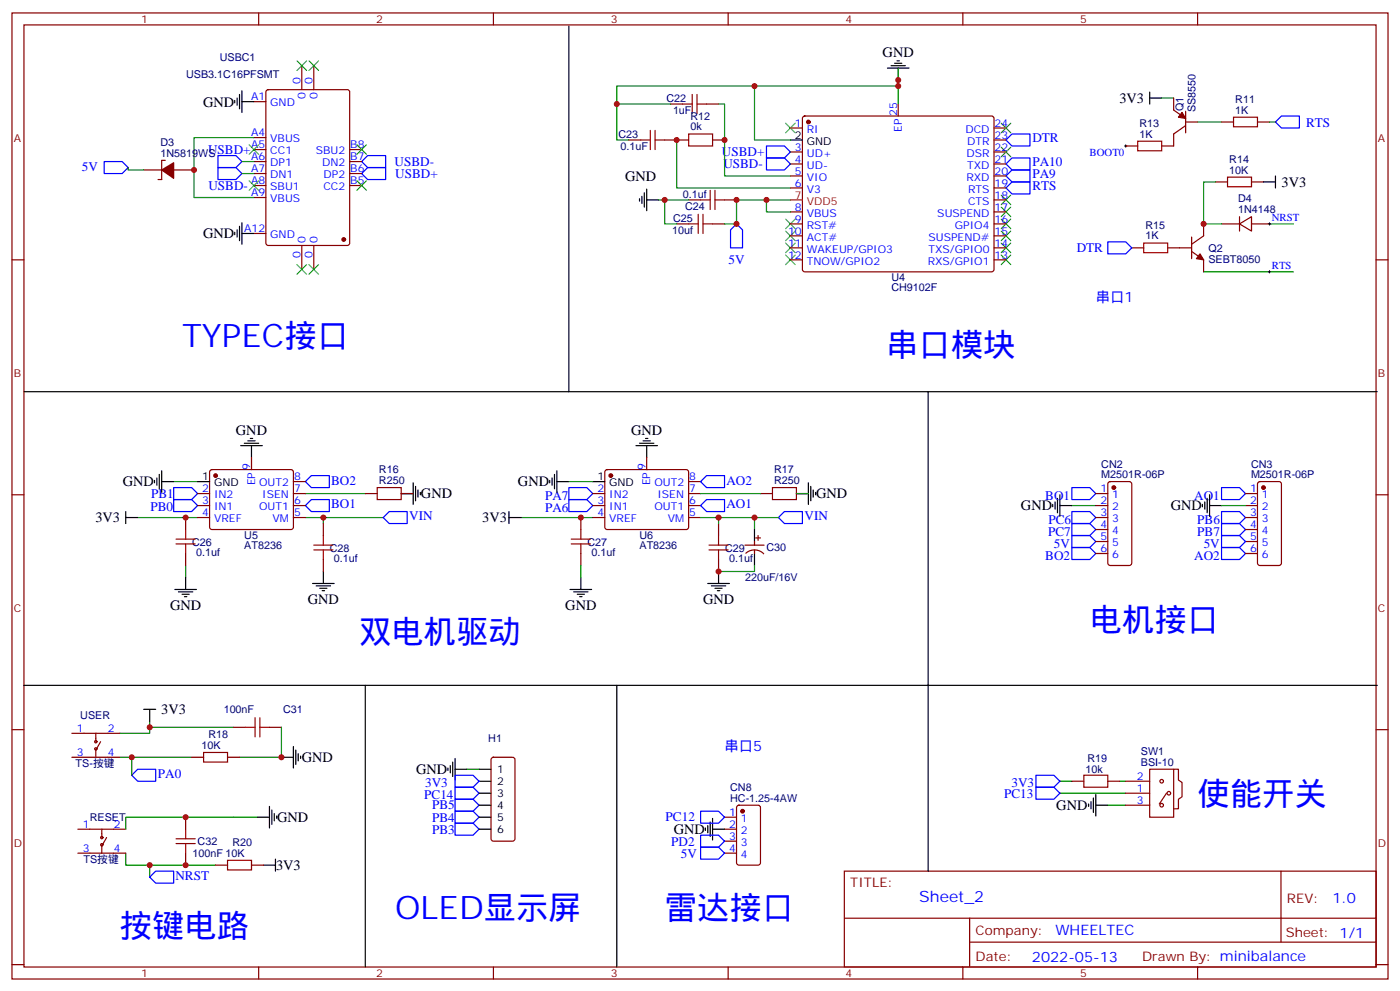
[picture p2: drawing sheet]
<svg xmlns="http://www.w3.org/2000/svg" width="412mm" height="292mm" viewBox="0 0 412 292" stroke-linecap="round" stroke-linejoin="round" font-family="sans-serif">
<g fill="none" stroke="#870000" stroke-width=".35">
<path d="M3.5 3.8h405.4v284.3h-405.4zM7.1 7.3h398.2v277.3h-398.2zM76.2 3.8v3.5M88.9 19.3v7.1M92.4 19.3v7.1M145.3 3.8v3.5M214.5 3.8v3.5M283.6 3.8v3.5M352.8 3.8v3.5M74.8 29.9h3.5M78.6 26.6l.4-.2h23.3l.7 .4v44.7l-.5 .7h-23.5l-.6-.4-.1-44.7zM197.6 30.6h3.5"/>
<path d="M208.1 30.6h3.6M232.8 37.7h3.6M236.6 34.4l.5-.3h55l.5 .3 .2 .5v44.4l-.2 .5-.5 .2h-55l-.5-.2-.2-.5v-44.4zM264.6 30.6v3.5M292.8 37.7h3.5M345.7 28.9v3.5l3.5 2.5M349.2 37l-3.5 2.4v3.6h-3.5M349.2 35.9h3.6M349.2 32.7v6.4M359.8 35.9h3.6M370.4 35.9h3.5M42.3 50h5.3"/>
<path d="M48.7 47.2h-1.1v5.6h-1M51.2 50h5.2M74.8 54.6h3.5M74.8 51.1h3.5M74.8 47.6h3.5M74.8 44h3.5M74.8 40.5h3.5M74.8 58.1h3.5M103 54.6h3.5M103 51.1h3.5M103 47.6h3.5M103 44h3.5"/>
<path d="M185.2 41.2h3.5M195.8 41.2h7M202.8 58.8h3.6M209.9 41.2h3.5M213.4 58.8h3.6M232.8 44.7h3.6M232.8 48.3h3.6M232.8 51.8h3.6M232.8 55.3h3.6M292.8 44.7h3.5M292.8 48.3h3.5M292.8 51.8h3.5"/>
<path d="M292.8 55.3h3.5M292.8 58.8h3.5M292.8 41.2h3.5M331.6 43h3.5M358.1 53.6h3.5M368.7 53.6h3.5M3.5 76.5h3.6M74.8 68.7h3.5M88.9 72.2v7.1M92.4 72.2v7.1M199.3 65.9h3.5M209.9 65.9h3.5"/>
<path d="M232.8 76.5h3.6M232.8 73h3.6M232.8 65.9h3.6M232.8 62.4h3.6M232.8 69.4h3.6M292.8 76.5h3.5M292.8 73h3.5M292.8 65.9h3.5M292.8 62.4h3.5M292.8 69.4h3.5M333.4 73h3.5M344 73h7"/>
<path d="M351 74l3.5 2.5v3.5M351 69.8v6.3M354.5 65.9v3.5l-3.5 2.5M359.8 65.9h5.3M365.1 65.9l3.6-2.1v4.2zM365.1 63.8v4.2M368.7 65.9h5.2M405.3 76.5h3.6M62 138.4l.4-.2h23.3l.5 .2 .2 .5v16.5l-.7 .5-23.5-.1-.5-.6v-16.3zM74.1 134.7v3.5M178.4 138.4l.5-.2h23.2l.5 .2 .2 .5v16.5l-.7 .5-23.5-.1-.4-.6v-16.3zM190.5 134.7v3.5"/>
<path d="M3.5 145.6h3.6M54.7 152.3v3.6M58.2 145.3h3.5M58.2 148.8h3.5M58.2 152.3h3.5M86.4 145.3h3.6M86.4 148.8h3.6M86.4 152.3h3.6M86.4 141.7h3.6M95.2 154.1v3.5M107.6 145.3h3.5M118.2 145.3h3.5"/>
<path d="M171.1 152.3v3.6M174.6 145.3h3.6M174.6 148.8h3.6M174.6 152.3h3.6M202.8 145.3h3.6M202.8 148.8h3.6M202.8 152.3h3.6M202.8 141.7h3.6M211.7 154.1v3.5M222.2 159.4v1M222.6 158.3h1.4M223.3 157.6v1.4"/>
<path d="M224 145.3h3.5M234.6 145.3h3.5M322.8 145.3h3.5M322.8 148.8h3.5M322.8 152.3h3.5M322.8 155.9h3.5M322.8 159.4h3.5M326.6 142l.4-.3h5.7l.6 .5 .1 23.5-.5 .7h-5.9l-.6-.4-.1-23.5zM366.9 145.3h3.5M366.9 148.8h3.5M366.9 152.3h3.5M366.9 155.9h3.5"/>
<path d="M366.9 159.4h3.5M370.7 142l.4-.3h5.7l.6 .5 .1 23.5-.5 .7h-5.9l-.6-.4-.1-23.5zM405.3 145.6h3.6M54.7 162.9v3.5M95.2 164.7v3.5M171.1 162.9v3.5M211.7 164.7v3.5M219.4 160.4h5.7M219.7 162.8a3.8 3.8 0 0 1 5.3 .2M222.2 161.9v1M322.8 162.9h3.5M366.9 162.9h3.5"/>
<path d="M3.5 214.8h3.6M21.2 215.8h14.1M28.2 215.8v2.5M29.6 218.3l-1.4 2.5M68.8 214.1h3.5M79.4 214.1h3.5M405.3 214.8h3.6M21.2 222.9h14.1M28.2 220.4v2.5M56.4 222.9h3.6M67 222.9h3.6M144.9 223.1l.4-.2h5.7l.6 .4 .1 23.6-.5 .6-5.9 .1-.6-.5-.1-23.5z"/>
<path d="M217.2 237.2l.5-.2h5.6l.7 .4v16.5l-.4 .7h-5.9l-.7-.4v-16.5zM315.7 229.9h3.6M326.3 229.9h3.5M331.6 237h7.1M331.6 229.9h7.1M331.6 233.5h7.1M338.7 226.4h7v14.1h-7zM343.6 233.5l-2.1 3.1M345.7 226.4h1.4v3.2l1.1 .7v4.2l-1.1 .7v2.9h-1.4M22.9 244.1h14.1M22.9 251.1h14.1M30 244.1v2.4"/>
<path d="M30 248.6v2.5M31.4 246.5l-1.4 2.5M54.7 240.5v3.6M54.7 251.1v3.5M63.5 254.6h3.5M74.1 254.6h3.5M213.4 244.1h3.6M213.4 251.1h3.6M213.4 240.5h3.6M213.4 247.6h3.6M248.7 256.4h156.6v28.2h-156.6zM377.3 256.4v20.9"/>
<path d="M248.7 270.2h156.5M285.6 277.3h119.6M285.6 270.2v14.2M3.5 283.9h3.6M76.2 284.6v3.5M145.3 284.6v3.5M214.5 284.6v3.5M283.6 284.6v3.5M352.8 284.6v3.5M405.3 283.9h3.6"/>
<circle cx="28.2" cy="218.3" r=".35"/>
<circle cx="28.2" cy="220.4" r=".35"/>
<circle cx="342.2" cy="229.9" r=".53"/>
<circle cx="342.2" cy="237" r=".53"/>
<circle cx="344.3" cy="233.5" r=".53"/>
<circle cx="30" cy="248.6" r=".35"/>
<circle cx="30" cy="246.5" r=".35"/>
</g>
<g fill="none" stroke="#00f" stroke-width=".35">
<path d="M298.1 39.4h5.3v3.6h-5.3l-1.8-1.8zM377.5 34.1h5.3v3.6h-5.3l-1.8-1.8zM30.7 47.6h5.3l1.7 1.7-1.7 1.8h-5.3zM64.2 49.3h5.3l1.8 1.8-1.8 1.7h-5.3zM64.2 45.8h5.3l1.8 1.8-1.8 1.7h-5.3zM106.5 47.6l1.8-1.8h5.3v3.5h-5.3zM106.5 51.1l1.8-1.8h5.3v3.5h-5.3zM225.8 46.5h5.3l1.7 1.8-1.7 1.7h-5.3zM225.8 43h5.3l1.7 1.7-1.7 1.8h-5.3zM296.3 55.3l1.8-1.7h5.3v3.5h-5.3zM298.1 50h5.3v3.6h-5.3l-1.8-1.8zM298.1 46.5h5.3v3.5h-5.3l-1.8-1.7z"/>
<path d="M217 65.9l1.7 1.8v5.3h-3.5v-5.3zM326.3 71.2h5.3l1.8 1.8-1.8 1.7h-5.3zM51.2 147h5.2l1.8 1.8-1.8 1.8h-5.2zM51.2 143.5h5.2l1.8 1.8-1.8 1.7h-5.2zM90 141.7l1.7-1.7h5.3v3.5h-5.3zM90 148.8l1.7-1.8h5.3v3.6h-5.3zM112.9 152.3l1.8-1.7h5.2v3.5h-5.2zM167.6 143.5h5.3l1.7 1.8-1.7 1.7h-5.3zM167.6 147h5.3l1.7 1.8-1.7 1.8h-5.3zM206.4 148.8l1.7-1.8h5.3v3.6h-5.3zM206.4 141.7l1.7-1.7h5.3v3.5h-5.3zM229.3 152.3l1.8-1.7h5.3v3.5h-5.3z"/>
<path d="M315.7 154.1h5.3l1.8 1.8-1.8 1.7h-5.3zM315.7 150.6h5.3l1.8 1.7-1.8 1.8h-5.3zM315.7 157.6h5.3l1.8 1.8-1.8 1.7h-5.3zM315.7 143.5h5.3l1.8 1.8-1.8 1.7h-5.3zM359.8 143.5h5.3l1.8 1.8-1.8 1.7h-5.3zM359.8 150.6h5.3l1.8 1.7-1.8 1.8h-5.3zM359.8 154.1h5.3l1.8 1.8-1.8 1.7h-5.3zM359.8 157.6h5.3l1.8 1.8-1.8 1.7h-5.3zM315.7 161.1h5.3l1.8 1.8-1.8 1.8h-5.3zM359.8 161.1h5.3l1.8 1.8-1.8 1.8h-5.3zM38.8 228.2l1.8-1.8h5.3v3.5h-5.3zM134.1 235.2h5.2l1.8 1.8-1.8 1.8h-5.2z"/>
<path d="M134.1 238.8h5.2l1.8 1.7-1.8 1.8h-5.2zM134.1 231.7h5.2l1.8 1.8-1.8 1.7h-5.2zM134.1 228.2h5.2l1.8 1.7-1.8 1.8h-5.2zM206.4 238.8h5.3l1.7 1.7-1.7 1.8h-5.3zM305.2 231.7h5.2l1.8 1.8-1.8 1.7h-5.2zM305.2 228.2h5.2l1.8 1.7-1.8 1.8h-5.2zM45.9 256.4h5.3v3.5h-5.3l-1.8-1.7zM134.1 242.3h5.2l1.8 1.8-1.8 1.7h-5.2zM206.4 249.3h5.3l1.7 1.8-1.7 1.8h-5.3zM206.4 245.8h5.3l1.7 1.8-1.7 1.7h-5.3z"/>
</g>
<g fill="#870000" stroke="#870000" stroke-width=".35">
<path d="M47.6 50l3.6-2.1v4.6z"/>
<path d="M353.5 74.7l1 1.8-2.1-.4z"/>
<path d="M348.2 33.1l1 1.8-2.1-.4z"/>
<circle cx="101.2" cy="70.5" r=".53"/>
<circle cx="238.1" cy="35.9" r=".53"/>
<circle cx="179.9" cy="140" r=".53"/>
<circle cx="63.5" cy="140" r=".53"/>
<circle cx="372.2" cy="143.5" r=".53"/>
<circle cx="328.1" cy="143.5" r=".53"/>
<circle cx="218.7" cy="238.8" r=".53"/>
</g>
<g fill="none" stroke="#3c3" stroke-width=".35">
<path d="M87.5 17.9l2.8 2.8M90.3 17.9l-2.8 2.8M91 17.9l2.8 2.8M93.8 17.9l-2.8 2.8M231.4 36.3l2.8 2.8M234.2 36.3l-2.8 2.8M294.9 36.3l2.8 2.8M297.7 36.3l-2.8 2.8M73.4 42.6l2.8 2.8M73.4 53.2l2.8 2.8M76.2 42.6l-2.8 2.8M76.2 53.2l-2.8 2.8"/>
<path d="M105.1 53.2l2.8 2.8M105.1 42.6l2.8 2.8M107.9 53.2l-2.8 2.8M107.9 42.6l-2.8 2.8M294.9 57.4l2.8 2.9M294.9 43.3l2.8 2.8M297.7 57.4l-2.8 2.9M297.7 43.3l-2.8 2.8M87.5 77.9l2.8 2.8M90.3 77.9l-2.8 2.8M91 77.9l2.8 2.8M93.8 77.9l-2.8 2.8"/>
<path d="M231.4 75.1l2.8 2.8M231.4 71.5l2.8 2.9M231.4 68l2.8 2.8M231.4 64.5l2.8 2.8M234.2 75.1l-2.8 2.8M234.2 71.5l-2.8 2.9M234.2 68l-2.8 2.8M234.2 64.5l-2.8 2.8M294.9 75.1l2.8 2.8M294.9 71.5l2.8 2.9M294.9 68l2.8 2.8M294.9 64.5l2.8 2.8"/>
<path d="M294.9 61l2.8 2.8M297.7 75.1l-2.8 2.8M297.7 71.5l-2.8 2.9M297.7 68l-2.8 2.8M297.7 64.5l-2.8 2.8M297.7 61l-2.8 2.8"/>
</g>
<g fill="none" stroke="#000" stroke-width=".35">
<path d="M167.6 7.7v107.6h-160.5M262.5 19.3h4.2M263.5 18.6h2.1M264.2 17.9h.7M69.1 29.6v.7M69.8 28.9v2.1M70.6 27.8v4.2M71.3 26.7v6.4M71.3 29.9h3.5M261.4 20h6.4M264.6 20v3.6M338.7 28.9h3.5"/>
<path d="M338.7 27.1v3.5M188.4 58.5v.7M189.1 57.8v2.1M189.8 56.7v4.3M190.5 58.8h3.5M190.5 55.7v6.3M232.8 41.2h3.6M372.2 53.6h3.5M375.7 51.8v3.5M69.1 68.4v.7M69.8 67.7v2.1M70.6 66.6v4.2"/>
<path d="M71.3 68.7h3.5M71.3 65.5v6.4M167.6 115.3h238.1M273.4 115.3v86.4h-266.3M46.9 139.6v4.3M47.6 138.6v6.3M70.9 131.2h6.4M72 130.5h4.2M73 129.8h2.1M73.7 129h.7M74.1 131.2v3.5M163.3 139.6v4.3"/>
<path d="M164 138.6v6.3M187.3 131.2h6.4M188.4 130.5h4.2M189.4 129.8h2.2M190.1 129h.8M190.5 131.2v3.5M37 152.3h3.6M37 150.6v3.5M45.5 141.4v.7M46.2 140.7v2.1M47.6 141.7h3.6M58.2 141.7h3.5"/>
<path d="M118.2 145.3h3.5M121.7 142.1v6.3M122.4 143.2v4.2M123.1 144.2v2.1M123.8 144.9v.7M149.9 152.3h3.6M149.9 150.6v3.5M161.9 141.4v.7M162.6 140.7v2.1M164 141.7h3.6M174.6 141.7h3.6M222.2 155.9v3.5"/>
<path d="M234.6 145.3h3.5M238.1 142.1v6.3M238.8 143.2v4.2M239.5 144.2v2.1M240.2 144.9v.7M310.1 148.4v.8M310.8 147.7v2.2M311.5 146.7v4.2M312.2 148.8h3.5M312.2 145.6v6.4M354.2 148.4v.8M354.9 147.7v2.2"/>
<path d="M355.6 146.7v4.2M356.3 148.8h3.5M356.3 145.6v6.4M51.5 173.5h6.4M52.6 174.2h4.2M53.6 174.9h2.1M54.3 175.6h.7M54.7 170v3.5M92.1 171.7h6.3M93.1 172.4h4.3M94.2 173.1h2.1M94.9 173.8h.7"/>
<path d="M95.2 168.2v3.5M167.9 173.5h6.4M169 174.2h4.2M170 174.9h2.2M170.7 175.6h.7M171.1 170v3.5M208.5 171.7h6.3M209.5 172.4h4.3M210.6 173.1h2.1M211.3 173.8h.7M211.7 168.2v3.5M222.2 162.9v3.5"/>
<path d="M42.3 208.8h3.6M44.1 208.8v3.5M86.4 219.7v6.4M107.6 201.7v82.9M181.7 201.7v82.9M405.7 201.7h-132.3v54.7M79.4 237.3v6.4M80.1 238.4v4.2M80.8 239.5v2.1M82.9 222.9h3.5M87.1 220.8v4.2M87.8 221.8v2.1"/>
<path d="M88.5 222.5v.7M131.9 226.1v.7M132.6 225.4v2.1M133.3 224.3v4.2M134.1 226.4h3.5M134.1 223.2v6.4M141.1 237h3.5M141.1 226.4h3.5M141.1 229.9h3.5M141.1 233.5h3.5M320.7 236.6v.7M321.4 235.9v2.2"/>
<path d="M322.1 234.9v4.2M322.8 237h3.5M322.8 233.8v6.4M75.8 240.5h3.6M77.6 254.6h3.5M81.1 252.9v3.5M81.5 240.2v.7M141.1 240.5h3.5M141.1 244.1h3.5M207.8 243.7v.7M208.5 243v2.1M209.2 241.9v4.3"/>
<path d="M209.9 244.1h3.5M209.9 240.9v6.3"/>
</g>
<g fill="none" stroke="#008700" stroke-width=".35">
<path d="M197.6 30.6h-15.9v10.6h3.5M211.7 30.6h1.7v21.2h19.4M222.2 25.3h-40.5v5.3M264.6 20v5.3h-42.4v15.9h10.6M264.6 25.3v5.3M342.2 28.9h3.5M352.8 35.9h7M373.9 35.9h1.8M37.7 49.3v.7h4.6M56.4 50h.7M71.3 47.6h3.5M71.3 51.1h3.5"/>
<path d="M74.8 40.5h-17.7v17.6h17.7M194 58.8h8.8M195.8 58.8v7.1h3.5M199.3 41.2v14.1h33.5M225.8 58.8v3.6h7M232.8 58.8h-15.8v7.1h-3.6M358.1 53.6h-3.6v12.3h5.3M373.9 65.9h7.1M354.5 80h26.5M40.6 152.3h17.6M51.2 141.7h7M90 152.3h22.9"/>
<path d="M90 145.3h17.6M95.2 152.3v1.8M118.2 145.3h3.5M153.5 152.3h21.1M167.6 141.7h7M206.4 152.3h22.9M206.4 145.3h17.6M211.7 152.3v1.8M222.2 152.3v3.6M234.6 145.3h3.5M315.7 148.8h7.1M359.8 148.8h7.1"/>
<path d="M54.7 166.4v3.6M171.1 166.4v3.6M222.2 166.4v1.8h-10.5M44.1 212.3v3.5h-8.8M44.1 214.1h24.7M82.9 214.1v8.8h-12.3M35.3 222.9h3.5M56.4 222.9h-17.6v5.3M137.6 226.4h3.5M312.2 229.9h3.5M312.2 233.5h19.4M326.3 237h5.3"/>
<path d="M329.8 229.9h1.8M37 251.1v3.5h26.5M44.1 254.6v3.6M75.8 240.5h-38.8v3.6"/>
</g>
<g fill="none" stroke="#a10000" stroke-width=".35">
<path d="M191.6 38.4v5.6M193 38.4v5.6M201.1 30.6h2.8M202.8 39.4h7.1v3.6h-7.1zM203.9 27.8v5.6M205.3 27.8v5.6M205.3 30.6h2.8M363.4 34.5h7v2.8h-7zM188.7 41.2h2.9M193 41.2h2.8M206.4 58.8h2.8M209.2 56v5.7"/>
<path d="M210.6 56v5.7M210.6 58.8h2.8M335.1 41.6h7.1v2.8h-7.1zM361.6 52.1h7.1v2.9h-7.1zM202.8 65.9h2.9M205.7 63.1v5.6M207.1 63.1v5.6M207.1 65.9h2.8M336.9 71.5h7.1v2.9h-7.1zM51.9 158.7h5.6M54.7 155.9v2.8M95.2 157.6v2.8"/>
<path d="M111.1 143.5h7.1v3.5h-7.1zM168.3 158.7h5.6M171.1 155.9v2.8M211.7 157.6v2.8M227.5 143.5h7.1v3.5h-7.1zM51.9 160.1h5.6M54.7 160.1v2.8M92.4 160.4h5.7M92.4 161.9h5.7M95.2 161.9v2.8M168.3 160.1h5.6M171.1 160.1v2.8"/>
<path d="M208.8 160.4h5.7M208.8 161.9h5.7M211.7 161.9v2.8M72.3 214.1h2.8M75.1 211.2v5.7M76.6 214.1h2.8M76.6 211.2v5.7M60 221.5h7v2.8h-7zM319.3 228.2h7v3.5h-7zM51.9 248.3h5.6M51.9 246.9h5.6M54.7 244.1v2.8"/>
<path d="M54.7 248.3v2.8M67 253.2h7.1v2.8h-7.1z"/>
</g>
<path d="M331.3 43h.7M331.6 42.6v.7M373.6 65.9h.7M373.9 65.5v.8M373.9 79.7v.7M373.6 80h.7" fill="none" stroke="#000" stroke-width=".29"/>
<path d="M232.8 58.8h3.6" fill="none" stroke="#f00" stroke-width=".35"/>
<g fill="#c00">
<circle cx="57.2" cy="50" r=".88"/>
<circle cx="264.6" cy="23.6" r=".88"/>
<circle cx="264.6" cy="25.3" r=".88"/>
<circle cx="222.3" cy="25.3" r=".88"/>
<circle cx="181.7" cy="30.6" r=".88"/>
<circle cx="354.5" cy="65.9" r=".88"/>
<circle cx="195.8" cy="58.8" r=".88"/>
<circle cx="225.8" cy="58.8" r=".88"/>
<circle cx="217" cy="65.9" r=".88"/>
<circle cx="217" cy="58.8" r=".88"/>
<circle cx="213.4" cy="41.2" r=".88"/>
<circle cx="199.3" cy="41.2" r=".88"/>
<circle cx="222.3" cy="152.3" r=".88"/>
<circle cx="54.7" cy="152.3" r=".88"/>
<circle cx="171.1" cy="152.3" r=".88"/>
<circle cx="211.7" cy="152.3" r=".88"/>
<circle cx="95.3" cy="152.3" r=".88"/>
<circle cx="82.9" cy="222.9" r=".88"/>
<circle cx="44.1" cy="214.1" r=".88"/>
<circle cx="38.8" cy="222.9" r=".88"/>
<circle cx="54.7" cy="254.6" r=".88"/>
<circle cx="54.7" cy="240.5" r=".88"/>
<circle cx="44.1" cy="254.6" r=".88"/>
<circle cx="211.7" cy="168.2" r=".88"/>
</g>
<g font-size="9.5" fill="#00f">
<text x="53.6" y="102.2">TYPEC接口</text>
<text x="261.1" y="104.7">串口模块</text>
<text x="321" y="185.8">电机接口</text>
<text x="105.8" y="189.4">双电机驱动</text>
<text x="352.8" y="237">使能开关</text>
<text x="35.3" y="275.8">按键电路</text>
<text x="116.4" y="270.5">OLED显示屏</text>
<text x="195.8" y="270.5">雷达接口</text>
</g>
<text font-size="4.6" fill="#00f" x="270.8" y="265.4">Sheet_2</text>
<g font-size="4.2">
<text x="260" y="16.9">GND</text>
<text x="59.8" y="31.4">GND</text>
<text x="329.7" y="30.3">3V3</text>
<text x="184.2" y="53.2">GND</text>
<text x="377.5" y="55">3V3</text>
<text x="59.8" y="70.2">GND</text>
<text x="69.5" y="128">GND</text>
<text x="185.9" y="128">GND</text>
<text x="36.2" y="143.2">GND</text>
<text x="152.6" y="143.2">GND</text>
<text x="124" y="146.7">GND</text>
<text x="240.4" y="146.7">GND</text>
<text x="28.1" y="153.8">3V3</text>
<text x="142.1" y="153.8">3V3</text>
<text x="300.8" y="150.2">GND</text>
<text x="344.8" y="150.2">GND</text>
<text x="50.1" y="179.5">GND</text>
<text x="90.7" y="177.8">GND</text>
<text x="166.5" y="179.5">GND</text>
<text x="207.1" y="177.8">GND</text>
<text x="47.5" y="210.2">3V3</text>
<text x="88.9" y="224.3">GND</text>
<text x="122.6" y="227.9">GND</text>
<text x="311.2" y="238.4">GND</text>
<text x="81.7" y="242">GND</text>
<text x="198.4" y="245.5">GND</text>
<text x="81.3" y="256.1">3V3</text>
</g>
<g font-size="4.2" fill="#00f">
<text x="322.8" y="88.8">串口1</text>
<text x="213.4" y="221.1">串口5</text>
<text x="392.5" y="265.7">1.0</text>
<text x="310.9" y="275.2">WHEELTEC</text>
<text x="304" y="283">2022-05-13</text>
</g>
<g font-size="3.9" fill="#00f">
<text x="304.1" y="41.9">DTR</text>
<text x="384.7" y="37.3">RTS</text>
<text x="61.3" y="45.3">USBD+</text>
<text x="212.7" y="46">USBD+</text>
<text x="24.1" y="50.2">5V</text>
<text x="116.2" y="48.9">USBD-</text>
<text x="116.4" y="52.3">USBD+</text>
<text x="213.1" y="49.5">USBD-</text>
<text x="304.1" y="52.5">PA9</text>
<text x="304.1" y="49">PA10</text>
<text x="61.4" y="55.9">USBD-</text>
<text x="304.1" y="56">RTS</text>
<text x="214.6" y="77.7">5V</text>
<text x="317.2" y="74.2">DTR</text>
<text x="97.6" y="142.6">BO2</text>
<text x="214" y="142.6">AO2</text>
<text x="44.5" y="146.5">PB1</text>
<text x="97.6" y="149.7">BO1</text>
<text x="160.6" y="147">PA7</text>
<text x="214" y="149.7">AO1</text>
<text x="307.9" y="147">BO1</text>
<text x="351.8" y="147">AO1</text>
<text x="44.3" y="150.5">PB0</text>
<text x="120.6" y="153.2">VIN</text>
<text x="160.6" y="150.6">PA6</text>
<text x="237" y="153.2">VIN</text>
<text x="308.8" y="154.1">PC6</text>
<text x="352.7" y="154.1">PB6</text>
<text x="308.7" y="157.6">PC7</text>
<text x="310.5" y="161.1">5V</text>
<text x="352.7" y="157.6">PB7</text>
<text x="354.6" y="161.1">5V</text>
<text x="307.9" y="164.7">BO2</text>
<text x="351.8" y="164.7">AO2</text>
<text x="46.5" y="228.9">PA0</text>
<text x="125.2" y="231.7">3V3</text>
<text x="297.9" y="231.7">3V3</text>
<text x="125" y="235.1">PC14</text>
<text x="127.3" y="238.2">PB5</text>
<text x="295.8" y="234.7">PC13</text>
<text x="127.3" y="241.8">PB4</text>
<text x="127.3" y="245.4">PB3</text>
<text x="196.1" y="241.8">PC12</text>
<text x="197.7" y="248.9">PD2</text>
<text x="200.5" y="252.4">5V</text>
<text x="51.7" y="259">NRST</text>
</g>
<g font-size="3.9" fill="#800">
<text x="250.5" y="261">TITLE:</text>
<text x="379.1" y="265.7">REV:</text>
<text x="287.4" y="275.2">Company:</text>
<text x="378.7" y="275.8">Sheet: 1/1</text>
<text x="287.4" y="282.9">Date:</text>
<text x="336.4" y="282.9">Drawn By: minibalance</text>
</g>
<g font-size="3.2" fill="#800">
<text x="41.6" y="6.8">1</text>
<text x="110.8" y="6.8">2</text>
<text x="179.9" y="6.8">3</text>
<text x="249.1" y="6.8">4</text>
<text x="318.2" y="6.8">5</text>
<text x="4.1" y="41.9">A</text>
<text x="405.9" y="41.9">A</text>
<text x="4.1" y="111.1">B</text>
<text x="405.9" y="111.1">B</text>
<text x="4.1" y="180.2">C</text>
<text x="405.9" y="180.2">C</text>
<text x="4.1" y="249.3">D</text>
<text x="405.9" y="249.3">D</text>
<text x="41.6" y="287.6">1</text>
<text x="110.8" y="287.6">2</text>
<text x="179.9" y="287.6">3</text>
<text x="249.1" y="287.6">4</text>
<text x="318.2" y="287.6">5</text>
</g>
<g font-size="3.2" fill="#000080">
<text x="54.8" y="22.9">USB3.1C16PFSMT</text>
<text x="64.7" y="18">USBC1</text>
<text x="196.3" y="30">C22</text>
<text x="198.2" y="33.5">1uF</text>
<text x="203.4" y="35.3">R12</text>
<text x="348.6" y="32.8" transform="rotate(-90 348.6 32.8)">Q1</text>
<text x="352.1" y="32.9" transform="rotate(-90 352.1 32.9)">SS8550</text>
<text x="363.9" y="33.4">1K</text>
<text x="363.9" y="30.3">R11</text>
<text x="182.2" y="40.6">C23</text>
<text x="203.4" y="38.4">0k</text>
<text x="335.6" y="40.5">1K</text>
<text x="335.7" y="37.3">R13</text>
<text x="47.3" y="46.1">1N5819WS</text>
<text x="47.3" y="43">D3</text>
<text x="182.8" y="44.1">0.1uF</text>
<text x="362.1" y="47.9">R14</text>
<text x="362.1" y="51.1">10K</text>
<text x="201.1" y="58.2">0.1uf</text>
<text x="364.7" y="59.5">D4</text>
<text x="198.3" y="65.2">C25</text>
<text x="201.8" y="61.7">C24</text>
<text x="364.7" y="62.7">1N4148</text>
<text x="198" y="68.8">10uf</text>
<text x="337.4" y="70.5">1K</text>
<text x="337.4" y="67.3">R15</text>
<text x="356" y="77.3">SEBT8050</text>
<text x="356" y="74.1">Q2</text>
<text x="262.6" y="82.8">U4</text>
<text x="262.6" y="85.8">CH9102F</text>
<text x="324.4" y="137.6">CN2</text>
<text x="368.5" y="137.6">CN3</text>
<text x="111.6" y="142.5">R250</text>
<text x="111.6" y="139.3">R16</text>
<text x="228.1" y="142.5">R250</text>
<text x="228.1" y="139.3">R17</text>
<text x="324.4" y="140.6">M2501R-06P</text>
<text x="368.5" y="140.6">M2501R-06P</text>
<text x="56.6" y="160.6">C26</text>
<text x="72" y="161.6">AT8236</text>
<text x="72" y="158.7">U5</text>
<text x="173" y="160.6">C27</text>
<text x="188.4" y="161.6">AT8236</text>
<text x="188.4" y="158.7">U6</text>
<text x="57.8" y="163.7">0.1uf</text>
<text x="97.2" y="162.3">C28</text>
<text x="98.4" y="165.4">0.1uf</text>
<text x="174.2" y="163.7">0.1uf</text>
<text x="213.6" y="162.3">C29</text>
<text x="214.8" y="165.4">0.1uf</text>
<text x="225.8" y="162.3">C30</text>
<text x="219.5" y="171.1">220uF/16V</text>
<text x="65.9" y="210">100nF</text>
<text x="83.4" y="209.9">C31</text>
<text x="23.7" y="211.7">USER</text>
<text x="59.3" y="220.5">10K</text>
<text x="61.4" y="217.2">R18</text>
<text x="143.8" y="218.5">H1</text>
<text x="22.3" y="225.8">TS-按键</text>
<text x="319.8" y="227.5">10k</text>
<text x="320.3" y="224.4">R19</text>
<text x="336.1" y="225.4">BSI-10</text>
<text x="336.1" y="222.2">SW1</text>
<text x="215.1" y="232.8">CN8</text>
<text x="215.1" y="235.9">HC-1.25-4AW</text>
<text x="26.4" y="241.7">RESET</text>
<text x="58.2" y="248.8">C32</text>
<text x="68.5" y="249">R20</text>
<text x="24.6" y="254">TS按键</text>
<text x="56.7" y="252.2">100nF 10K</text>
</g>
<g font-size="3.2" fill="#00f">
<text x="74" y="29.6">A1</text>
<text x="88.5" y="24.6" transform="rotate(-90 88.5 24.6)">0</text>
<text x="90" y="29.1" transform="rotate(-90 90 29.1)">0</text>
<text x="92.1" y="24.6" transform="rotate(-90 92.1 24.6)">0</text>
<text x="93.5" y="29.1" transform="rotate(-90 93.5 29.1)">0</text>
<text x="79.6" y="31.3">GND</text>
<text x="264.2" y="34.1" transform="rotate(-90 264.2 34.1)">25</text>
<text x="74" y="40.1">A4</text>
<text x="79.6" y="41.9">VBUS</text>
<text x="234.2" y="37.3">1</text>
<text x="237.7" y="39.1">RI</text>
<text x="265.6" y="38.8" transform="rotate(-90 265.6 38.8)">EP</text>
<text x="284.4" y="39.1">DCD</text>
<text x="293" y="40.9">23</text>
<text x="293" y="37.3">24</text>
<text x="74" y="43.7">A5</text>
<text x="74" y="47.2">A6</text>
<text x="79.6" y="45.4">CC1</text>
<text x="93" y="45.4">SBU2</text>
<text x="103.2" y="47.2">B7</text>
<text x="103.2" y="43.7">B8</text>
<text x="234.2" y="44.4">3</text>
<text x="234.2" y="47.9">4</text>
<text x="237.7" y="46.1">UD+</text>
<text x="284.7" y="46.1">DSR</text>
<text x="284.9" y="42.6">DTR</text>
<text x="293" y="47.9">21</text>
<text x="293" y="44.4">22</text>
<text x="321" y="46">BOOT0</text>
<text x="74" y="50.7">A7</text>
<text x="79.6" y="49">DP1</text>
<text x="79.6" y="52.5">DN1</text>
<text x="94.9" y="49">DN2</text>
<text x="95.3" y="52.5">DP2</text>
<text x="103.2" y="50.7">B6</text>
<text x="234.2" y="51.4">5</text>
<text x="237.7" y="49.7">UD-</text>
<text x="237.7" y="53.2">VIO</text>
<text x="284.7" y="53.2">RXD</text>
<text x="284.9" y="49.7">TXD</text>
<text x="293" y="51.4">20</text>
<text x="74" y="54.3">A8</text>
<text x="74" y="57.8">A9</text>
<text x="79.6" y="56">SBU1</text>
<text x="79.6" y="59.5">VBUS</text>
<text x="95.3" y="56">CC2</text>
<text x="103.2" y="54.3">B5</text>
<text x="234.2" y="55">6</text>
<text x="237.7" y="56.7">V3</text>
<text x="285.2" y="56.7">RTS</text>
<text x="293" y="58.5">18</text>
<text x="293" y="55">19</text>
<text x="234.2" y="62">8</text>
<text x="234.2" y="65.5">9</text>
<text x="237.7" y="63.8">VBUS</text>
<text x="276.1" y="63.8">SUSPEND</text>
<text x="285.2" y="60.3">CTS</text>
<text x="293" y="65.5">16</text>
<text x="293" y="62">17</text>
<text x="374.6" y="65">NRST</text>
<text x="71.9" y="68.4">A12</text>
<text x="79.6" y="70.1">GND</text>
<text x="90" y="71.5" transform="rotate(-90 90 71.5)">0</text>
<text x="93.5" y="71.5" transform="rotate(-90 93.5 71.5)">0</text>
<text x="232.2" y="69.1">10</text>
<text x="237.7" y="67.3">RST#</text>
<text x="237.7" y="70.8">ACT#</text>
<text x="273.5" y="70.8">SUSPEND#</text>
<text x="281.3" y="67.3">GPIO4</text>
<text x="293" y="69.1">15</text>
<text x="88.5" y="76" transform="rotate(-90 88.5 76)">0</text>
<text x="92.1" y="76" transform="rotate(-90 92.1 76)">0</text>
<text x="232.2" y="72.6">11</text>
<text x="232.2" y="76.1">12</text>
<text x="237.7" y="74.4">WAKEUP/GPIO3</text>
<text x="237.7" y="77.9">TNOW/GPIO2</text>
<text x="273.3" y="77.9">RXS/GPIO1</text>
<text x="273.5" y="74.4">TXS/GPIO0</text>
<text x="293" y="76.1">13</text>
<text x="293" y="72.6">14</text>
<text x="374.6" y="79.1">RTS</text>
<text x="73.7" y="138.2" transform="rotate(-90 73.7 138.2)">9</text>
<text x="75.1" y="142.8" transform="rotate(-90 75.1 142.8)">EP</text>
<text x="76.3" y="143.2">OUT2</text>
<text x="86.6" y="141.4">8</text>
<text x="190.1" y="138.2" transform="rotate(-90 190.1 138.2)">9</text>
<text x="191.6" y="142.8" transform="rotate(-90 191.6 142.8)">EP</text>
<text x="192.8" y="143.2">OUT2</text>
<text x="203" y="141.4">8</text>
<text x="59.5" y="144.9">2</text>
<text x="59.5" y="148.4">3</text>
<text x="63" y="146.7">IN2</text>
<text x="77.2" y="146.7">ISEN</text>
<text x="86.6" y="148.4">6</text>
<text x="86.6" y="144.9">7</text>
<text x="176" y="144.9">2</text>
<text x="176" y="148.4">3</text>
<text x="179.5" y="146.7">IN2</text>
<text x="193.7" y="146.7">ISEN</text>
<text x="203" y="148.4">6</text>
<text x="203" y="144.9">7</text>
<text x="324.1" y="144.9">1</text>
<text x="324.1" y="148.4">2</text>
<text x="327.6" y="146.7">1</text>
<text x="368.2" y="144.9">1</text>
<text x="368.2" y="148.4">2</text>
<text x="371.7" y="146.7">1</text>
<text x="59.5" y="152">4</text>
<text x="63" y="150.2">IN1</text>
<text x="63" y="153.7">VREF</text>
<text x="76.3" y="150.2">OUT1</text>
<text x="80.3" y="153.7">VM</text>
<text x="86.6" y="152">5</text>
<text x="176" y="152">4</text>
<text x="179.5" y="150.2">IN1</text>
<text x="179.5" y="153.7">VREF</text>
<text x="192.8" y="150.2">OUT1</text>
<text x="196.7" y="153.7">VM</text>
<text x="203" y="152">5</text>
<text x="324.1" y="152">3</text>
<text x="324.1" y="155.5">4</text>
<text x="327.6" y="150.2">2</text>
<text x="327.6" y="153.7">3</text>
<text x="368.2" y="152">3</text>
<text x="368.2" y="155.5">4</text>
<text x="371.7" y="150.2">2</text>
<text x="371.7" y="153.7">3</text>
<text x="324.1" y="159">5</text>
<text x="327.6" y="157.3">4</text>
<text x="327.6" y="160.8">5</text>
<text x="368.2" y="159">5</text>
<text x="371.7" y="157.3">4</text>
<text x="371.7" y="160.8">5</text>
<text x="324.1" y="162.6">6</text>
<text x="327.6" y="164.3">6</text>
<text x="368.2" y="162.6">6</text>
<text x="371.7" y="164.3">6</text>
<text x="22.7" y="215.5">1</text>
<text x="31.7" y="215.5">2</text>
<text x="22.7" y="222.5">3</text>
<text x="31.7" y="222.5">4</text>
<text x="334.9" y="229.6">2</text>
<text x="334.9" y="233.1">1</text>
<text x="334.9" y="236.6">3</text>
<text x="24.4" y="243.7">1</text>
<text x="33.5" y="243.7">2</text>
<text x="214.8" y="240.2">1</text>
<text x="214.8" y="243.7">2</text>
<text x="218.3" y="241.9">1</text>
<text x="218.3" y="245.5">2</text>
<text x="24.4" y="250.8">3</text>
<text x="33.5" y="250.8">4</text>
<text x="214.8" y="247.2">3</text>
<text x="214.8" y="250.8">4</text>
<text x="218.3" y="249">3</text>
<text x="218.3" y="252.5">4</text>
</g>
<g font-size="3.2">
<text x="234.2" y="40.9">2</text>
<text x="237.7" y="42.6">GND</text>
<text x="59.5" y="141.4">1</text>
<text x="63" y="143.2">GND</text>
<text x="176" y="141.4">1</text>
<text x="179.5" y="143.2">GND</text>
<text x="146.4" y="227.5">1</text>
<text x="146.4" y="231">2</text>
<text x="146.4" y="234.5">3</text>
<text x="146.4" y="238.1">4</text>
<text x="146.4" y="241.6">5</text>
<text x="146.4" y="245.1">6</text>
</g>
<g font-size="3.2" fill="#f00">
<text x="234.2" y="58.5">7</text>
<text x="237.7" y="60.3">VDD5</text>
</g>
</svg>
